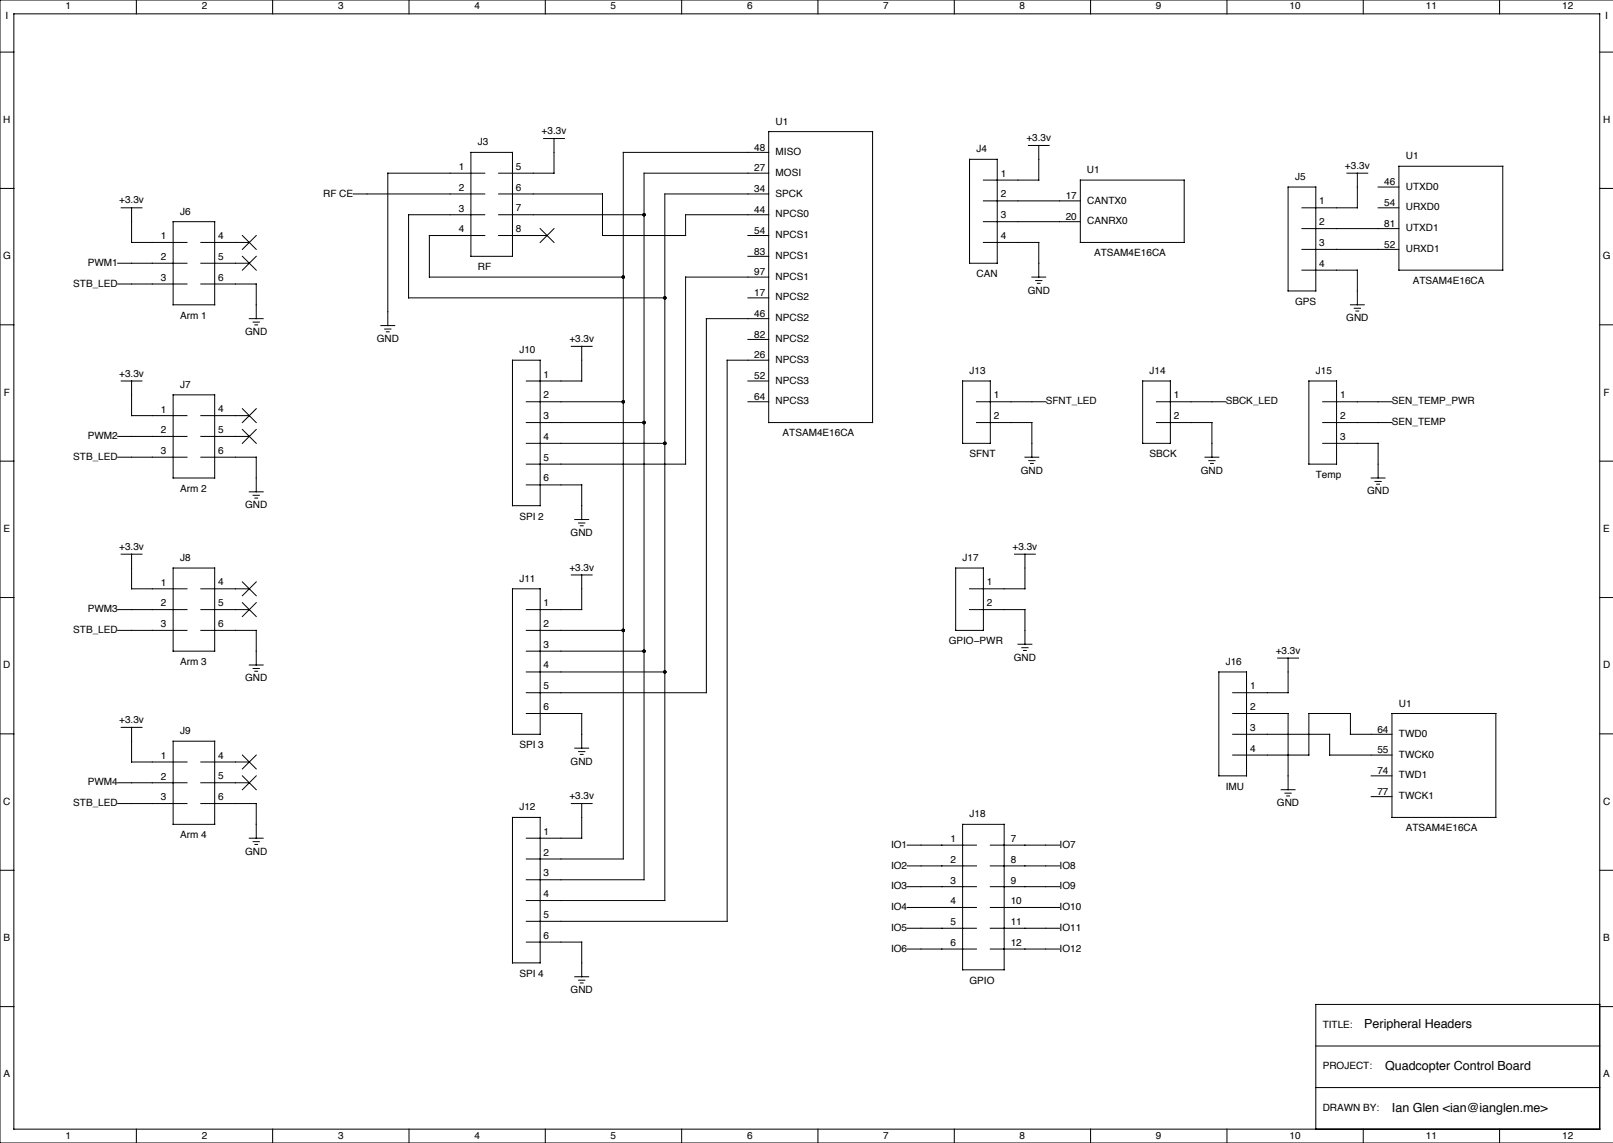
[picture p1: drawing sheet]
<svg xmlns="http://www.w3.org/2000/svg" width="592mm" height="419mm" viewBox="0 0 592 419" stroke-linecap="round" stroke-linejoin="round" font-family="sans-serif">
<g fill="none" stroke="#000" stroke-width=".37">
<path d="M0 19.1h5.1M5.1 5.1h581.6v408.9h-581.6zM50 0v5.1M100 0v5.1M150 0v5.1M200 0v5.1M250 0v5.1M300 0v5.1M350 0v5.1M400 0v5.1M450 0v5.1M500 0v5.1"/>
<path d="M550 0v5.1M586.7 19.1h5M591.7 0h-591.7v419.1h591.7M172.7 55.9h15.3v38.1h-15.3zM199.4 50.8h7.6M203.2 50.8v12.7h-20.3M281.9 48.3h38.1v106.6h-38.1zM281.9 55.9h-53.3v259.1h-35.6M355.6 58.4h10.2v38.1h-10.2zM377.2 53.3h7.6M381 53.3v12.7h-20.3M0 69.1h5.1"/>
<path d="M44.4 76.2h7.7M48.3 76.2v12.7h20.3M129.5 71.1h48.3M177.8 78.7h-27.9v30.5h93.9M177.8 63.5h-35.6v55.9M182.9 71.1h38.1v15.3h30.5v-7.7h30.4M182.9 78.7h53.3M281.9 71.1h-38.1v259.1h-50.8M281.9 63.5h-45.7v259.1h-43.2M360.7 73.7h35.5M396.2 66h38.1v22.9h-38.1zM472.4 68.6h10.2v38.1h-10.2z"/>
<path d="M494 63.5h7.6M497.8 63.5v12.7h-20.3M505.5 76.2h7.6M505.5 68.6h7.6M513.1 61h38.1v38.1h-38.1zM586.7 69.1h5M43.2 96.5h25.4M63.5 81.3h15.2v30.5h-15.2zM73.7 96.5h17.7M73.7 88.9h17.7M88.9 86.4l5.1 5M88.9 94l5.1 5.1"/>
<path d="M94 86.4l-5.1 5M94 94l-5.1 5.1M177.8 86.4h-20.3v15.2h71.1M182.9 86.4h17.8M198.1 83.8l5.1 5.1M203.2 83.8l-5.1 5.1M274.3 94h7.6M274.3 86.4h7.6M360.7 88.9h20.3v12.7M360.7 81.3h35.5M477.5 91.4h35.6M477.5 83.8h35.6"/>
<path d="M477.5 99.1h20.3v12.7M0 119.1h5.1M43.2 104.1h25.4M73.7 104.1h20.3v12.7M91.4 116.8h5.1M92.8 118.1h2.3M93.5 119.1h1M139.7 119.4h5.1M274.3 109.2h7.6M281.9 116.8h-22.8v137.2h-66.1M281.9 101.6h-30.4v68.6h-58.5M378.5 101.6h5"/>
<path d="M379.9 102.9h2.2M380.5 103.9h1M495.3 111.8h5.1M496.7 113h2.3M497.3 114h1M586.7 119.1h5M44.4 139.7h7.7M48.3 139.7v12.7h20.3M141.1 120.6h2.3M141.7 121.7h1M188 132.1h10.1v53.3h-10.1zM209.5 127h7.7"/>
<path d="M213.4 127v12.7h-20.4M274.3 139.7h7.6M274.3 124.5h7.6M281.9 132.1h-15.2v205.7h-73.7M353.1 139.7h10.1v22.9h-10.1zM419.1 139.7h10.2v22.9h-10.2zM480.1 139.7h10.1v30.5h-10.1zM63.5 144.8h15.2v30.5h-15.2zM73.7 152.4h17.7M88.9 149.9l5.1 5M88.9 157.5l5.1 5.1M94 149.9l-5.1 5"/>
<path d="M94 157.5l-5.1 5.1M193 147.3h35.6M193 154.9h43.2M274.3 147.3h7.6M358.1 147.3h25.4M358.1 154.9h20.4v12.7M424.2 147.3h25.4M424.2 154.9h20.3v12.7M485.1 147.3h25.4M485.1 154.9h25.4M0 169.1h5.1M43.2 160h25.4"/>
<path d="M43.2 167.6h25.4M73.7 167.6h20.3v12.7M73.7 160h17.7M193 162.6h50.8M193 177.8h20.4v12.7M375.9 167.6h5.1M377.3 168.9h2.3M378 169.9h1M442 167.6h5M443.4 168.9h2.2M444 169.9h1M485.1 162.6h20.4v12.7"/>
<path d="M502.9 175.3h5.1M504.3 176.5h2.3M505 177.5h1M586.7 169.1h5M91.4 180.3h5.1M92.8 181.6h2.3M93.5 182.6h1M210.8 190.5h5.1M212.2 191.8h2.3M212.9 192.8h1M0 219.1h5.1M44.4 203.2h7.7"/>
<path d="M48.3 203.2v12.7h20.3M63.5 208.3h15.2v30.5h-15.2zM73.7 215.9h17.7M88.9 213.4l5.1 5M94 213.4l-5.1 5M188 215.9h10.1v53.3h-10.1zM209.5 210.8h7.7M213.4 210.8v12.7h-20.4M350.5 208.3h10.2v22.8h-10.2zM372.1 203.2h7.6M375.9 203.2v12.7h-20.3M586.7 219.1h5"/>
<path d="M43.2 223.5h25.4M43.2 231.1h25.4M73.7 231.1h20.3v12.7M73.7 223.5h17.7M88.9 221l5.1 5.1M94 221l-5.1 5.1M193 231.1h35.6M193 238.8h43.2M355.6 223.5h20.3v12.7M373.4 236.2h5.1M374.8 237.5h2.3M375.4 238.5h1"/>
<path d="M91.4 243.8h5.1M92.8 245.1h2.3M93.5 246.1h1M193 246.4h50.8M447 246.4h10.2v38.1h-10.2zM468.6 241.3h7.6M472.4 241.3v12.7h-20.3M0 269.1h5.1M44.4 266.7h7.7M48.3 266.7v12.7h20.3M63.5 271.8h15.2v30.5h-15.2zM73.7 279.4h17.7"/>
<path d="M88.9 276.9l5.1 5M94 276.9l-5.1 5M193 261.6h20.4v12.7M210.8 274.3h5.1M212.2 275.6h2.3M212.9 276.6h1M452.1 261.6h20.3v28M452.1 269.2h35.6v7.7h22.8M510.5 269.2h-15.2v-7.6h-15.2v15.3h-28M510.5 261.6h38.1v38.1h-38.1zM586.7 269.1h5M43.2 287h25.4"/>
<path d="M43.2 294.6h25.4M73.7 294.6h20.3v12.7M73.7 287h17.7M88.9 284.5l5.1 5.1M94 284.5l-5.1 5.1M188 299.7h10.1v53.4h-10.1zM209.5 294.6h7.7M213.4 294.6v12.7h-20.4M469.9 289.6h5.1M471.3 290.8h2.3M471.9 291.8h1M502.9 284.5h7.6"/>
<path d="M502.9 292.1h7.6M0 319.1h5.1M91.4 307.3h5.1M92.8 308.6h2.3M93.5 309.6h1M332.7 309.9h25.4M332.7 317.5h25.4M353.1 302.3h15.2v53.3h-15.2zM363.2 309.9h25.4M363.2 317.5h25.4M586.7 319.1h5M332.7 325.1h25.4"/>
<path d="M332.7 332.7h25.4M363.2 325.1h25.4M363.2 332.7h25.4M193 345.4h20.4v12.7M210.8 358.1h5.1M212.2 359.4h2.3M332.7 348h25.4M332.7 340.4h25.4M363.2 348h25.4M363.2 340.4h25.4M0 369.1h5.1M212.9 360.4h1"/>
<path d="M586.7 368.3h-104.1v45.7M586.7 369.1h5M482.6 398.8h104.1M482.6 383.5h104.1M50 414v5.1M100 414v5.1M150 414v5.1M200 414v5.1M250 414v5.1M300 414v5.1M350 414v5.1M400 414v5.1"/>
<path d="M450 414v5.1M500 414v5.1M550 414v5.1"/>
</g>
<g fill="#000">
<circle cx="236.2" cy="78.7" r=".64"/>
<circle cx="228.6" cy="101.6" r=".64"/>
<circle cx="243.8" cy="109.2" r=".64"/>
<circle cx="228.6" cy="147.3" r=".64"/>
<circle cx="236.2" cy="154.9" r=".64"/>
<circle cx="243.8" cy="162.6" r=".64"/>
<circle cx="228.6" cy="231.1" r=".64"/>
<circle cx="236.2" cy="238.8" r=".64"/>
<circle cx="243.8" cy="246.4" r=".64"/>
</g>
<g font-size="4.6">
<text x="500.4" y="377.1">Peripheral Headers</text>
<text x="508" y="392.4">Quadcopter Control Board</text>
<text x="510.5" y="407.6">Ian Glen &lt;ian@ianglen.me&gt;</text>
</g>
<g font-size="3.7">
<text x="24" y="3.4">1</text>
<text x="74" y="3.5">2</text>
<text x="124" y="3.5">3</text>
<text x="174" y="3.5">4</text>
<text x="224" y="3.4">5</text>
<text x="274" y="3.5">6</text>
<text x="324" y="3.4">7</text>
<text x="374" y="3.5">8</text>
<text x="424" y="3.5">9</text>
<text x="473" y="3.5">10</text>
<text x="523" y="3.4">11</text>
<text x="573" y="3.5">12</text>
<text x="2" y="6.9">I</text>
<text x="588.8" y="6.9">I</text>
<text x="1.2" y="45">H</text>
<text x="284.5" y="45.7">U1</text>
<text x="588" y="45">H</text>
<text x="175.3" y="53.3">J3</text>
<text x="198.7" y="49.2">+3.3v</text>
<text x="376.5" y="51.7">+3.3v</text>
<text x="276.6" y="55.2">48</text>
<text x="284.5" y="56.8">MISO</text>
<text x="358.1" y="55.9">J4</text>
<text x="515.6" y="58.4">U1</text>
<text x="168.3" y="62.4">1</text>
<text x="189.2" y="62.2">5</text>
<text x="276.6" y="62.9">27</text>
<text x="284.5" y="64.5">MOSI</text>
<text x="367" y="64.8">1</text>
<text x="398.7" y="63.5">U1</text>
<text x="493.3" y="61.9">+3.3v</text>
<text x="168.3" y="70">2</text>
<text x="189.2" y="69.9">6</text>
<text x="276.6" y="70.5">34</text>
<text x="475" y="66">J5</text>
<text x="507.7" y="67.9">46</text>
<text x="515.6" y="69.5">UTXD0</text>
<text x="43.7" y="74.6">+3.3v</text>
<text x="118.5" y="72.1">RF CE</text>
<text x="168.3" y="77.6">3</text>
<text x="189.2" y="77.5">7</text>
<text x="284.5" y="72.1">SPCK</text>
<text x="367" y="72.4">2</text>
<text x="390.9" y="73">17</text>
<text x="398.8" y="74.6">CANTX0</text>
<text x="483.9" y="74.9">1</text>
<text x="507.7" y="75.6">54</text>
<text x="515.6" y="77.1">URXD0</text>
<text x="66" y="78.7">J6</text>
<text x="276.6" y="78.1">44</text>
<text x="284.5" y="79.7">NPCS0</text>
<text x="367" y="80">3</text>
<text x="390.9" y="80.6">20</text>
<text x="398.8" y="82.2">CANRX0</text>
<text x="483.9" y="82.6">2</text>
<text x="507.7" y="83.2">81</text>
<text x="59" y="87.8">1</text>
<text x="80" y="87.6">4</text>
<text x="168.3" y="85.2">4</text>
<text x="189.2" y="85.1">8</text>
<text x="276.6" y="85.7">54</text>
<text x="284.5" y="87.3">NPCS1</text>
<text x="367" y="87.6">4</text>
<text x="515.6" y="84.7">UTXD1</text>
<text x="1.1" y="95.1">G</text>
<text x="59" y="95.4">2</text>
<text x="80" y="95.2">5</text>
<text x="276.6" y="93.3">83</text>
<text x="284.5" y="94.9">NPCS1</text>
<text x="401.3" y="94">ATSAM4E16CA</text>
<text x="483.9" y="90.2">3</text>
<text x="507.7" y="90.8">52</text>
<text x="515.6" y="92.4">URXD1</text>
<text x="587.9" y="95.1">G</text>
<text x="32.2" y="97.4">PWM1</text>
<text x="175.3" y="99.1">RF</text>
<text x="276.6" y="101">97</text>
<text x="358.1" y="101.6">CAN</text>
<text x="483.9" y="97.8">4</text>
<text x="26.9" y="105.1">STB_LED</text>
<text x="59" y="103">3</text>
<text x="80" y="102.9">6</text>
<text x="284.5" y="102.6">NPCS1</text>
<text x="376.9" y="107.6">GND</text>
<text x="518.2" y="104.1">ATSAM4E16CA</text>
<text x="276.6" y="108.6">17</text>
<text x="284.5" y="110.2">NPCS2</text>
<text x="475" y="111.8">GPS</text>
<text x="66" y="116.8">Arm 1</text>
<text x="276.6" y="116.2">46</text>
<text x="284.5" y="117.8">NPCS2</text>
<text x="493.8" y="117.8">GND</text>
<text x="89.9" y="122.9">GND</text>
<text x="138.2" y="125.4">GND</text>
<text x="208.8" y="125.4">+3.3v</text>
<text x="276.6" y="123.8">82</text>
<text x="284.5" y="125.4">NPCS2</text>
<text x="190.5" y="129.5">J10</text>
<text x="276.6" y="131.4">26</text>
<text x="284.5" y="133">NPCS3</text>
<text x="355.6" y="137.2">J13</text>
<text x="421.6" y="137.2">J14</text>
<text x="482.6" y="137.2">J15</text>
<text x="43.7" y="138.1">+3.3v</text>
<text x="66" y="142.2">J7</text>
<text x="199.4" y="138.4">1</text>
<text x="276.6" y="139.1">52</text>
<text x="284.5" y="140.7">NPCS3</text>
<text x="1.4" y="145">F</text>
<text x="199.4" y="146.1">2</text>
<text x="276.6" y="146.7">64</text>
<text x="284.5" y="148.3">NPCS3</text>
<text x="364.5" y="146.1">1</text>
<text x="383.5" y="148.3">SFNT_LED</text>
<text x="430.5" y="146.1">1</text>
<text x="449.6" y="148.3">SBCK_LED</text>
<text x="491.5" y="146.1">1</text>
<text x="510.5" y="148.3">SEN_TEMP_PWR</text>
<text x="588.2" y="145">F</text>
<text x="59" y="151.3">1</text>
<text x="80" y="151.1">4</text>
<text x="199.4" y="153.7">3</text>
<text x="364.5" y="153.7">2</text>
<text x="430.5" y="153.7">2</text>
<text x="491.5" y="153.7">2</text>
<text x="510.5" y="155.9">SEN_TEMP</text>
<text x="32.2" y="160.9">PWM2</text>
<text x="59" y="158.9">2</text>
<text x="80" y="158.8">5</text>
<text x="199.4" y="161.3">4</text>
<text x="287" y="160">ATSAM4E16CA</text>
<text x="491.5" y="161.3">3</text>
<text x="59" y="166.5">3</text>
<text x="80" y="166.4">6</text>
<text x="355.6" y="167.6">SFNT</text>
<text x="421.6" y="167.6">SBCK</text>
<text x="26.9" y="168.6">STB_LED</text>
<text x="199.4" y="168.9">5</text>
<text x="374.4" y="173.7">GND</text>
<text x="440.4" y="173.7">GND</text>
<text x="199.4" y="176.5">6</text>
<text x="482.6" y="175.3">Temp</text>
<text x="66" y="180.3">Arm 2</text>
<text x="501.4" y="181.3">GND</text>
<text x="89.9" y="186.4">GND</text>
<text x="190.5" y="190.5">SPI 2</text>
<text x="1.3" y="195">E</text>
<text x="209.3" y="196.5">GND</text>
<text x="588.1" y="195">E</text>
<text x="43.7" y="201.6">+3.3v</text>
<text x="371.4" y="201.6">+3.3v</text>
<text x="66" y="205.7">J8</text>
<text x="208.8" y="209.2">+3.3v</text>
<text x="353.1" y="205.7">J17</text>
<text x="59" y="214.8">1</text>
<text x="80" y="214.6">4</text>
<text x="190.5" y="213.4">J11</text>
<text x="361.9" y="214.6">1</text>
<text x="32.2" y="224.4">PWM3</text>
<text x="59" y="222.4">2</text>
<text x="80" y="222.2">5</text>
<text x="199.4" y="222.2">1</text>
<text x="361.9" y="222.2">2</text>
<text x="26.9" y="232.1">STB_LED</text>
<text x="59" y="230">3</text>
<text x="80" y="229.9">6</text>
<text x="199.4" y="229.9">2</text>
<text x="199.4" y="237.5">3</text>
<text x="348" y="236.2">GPIO−PWR</text>
<text x="467.9" y="239.7">+3.3v</text>
<text x="1.2" y="245">D</text>
<text x="66" y="243.8">Arm 3</text>
<text x="199.4" y="245.1">4</text>
<text x="371.8" y="242.3">GND</text>
<text x="449.6" y="243.8">J16</text>
<text x="588" y="245">D</text>
<text x="89.9" y="249.9">GND</text>
<text x="199.4" y="252.7">5</text>
<text x="458.5" y="252.7">1</text>
<text x="199.4" y="260.4">6</text>
<text x="458.5" y="260.4">2</text>
<text x="513.1" y="259.1">U1</text>
<text x="43.7" y="265.1">+3.3v</text>
<text x="66" y="269.2">J9</text>
<text x="458.5" y="268">3</text>
<text x="505.2" y="268.6">64</text>
<text x="190.5" y="274.3">SPI 3</text>
<text x="458.5" y="275.6">4</text>
<text x="513.1" y="270.2">TWD0</text>
<text x="59" y="278.3">1</text>
<text x="80" y="278.1">4</text>
<text x="209.3" y="280.4">GND</text>
<text x="505.2" y="276.2">55</text>
<text x="513.1" y="277.8">TWCK0</text>
<text x="32.2" y="287.9">PWM4</text>
<text x="59" y="285.9">2</text>
<text x="80" y="285.8">5</text>
<text x="505.2" y="283.8">74</text>
<text x="513.1" y="285.4">TWD1</text>
<text x="59" y="293.5">3</text>
<text x="80" y="293.4">6</text>
<text x="208.8" y="293">+3.3v</text>
<text x="449.6" y="289.6">IMU</text>
<text x="505.2" y="291.5">77</text>
<text x="513.1" y="293.1">TWCK1</text>
<text x="1.2" y="295.1">C</text>
<text x="26.9" y="295.6">STB_LED</text>
<text x="190.5" y="297.2">J12</text>
<text x="355.6" y="299.7">J18</text>
<text x="468.4" y="295.6">GND</text>
<text x="588" y="295.1">C</text>
<text x="515.6" y="304.8">ATSAM4E16CA</text>
<text x="66" y="307.3">Arm 4</text>
<text x="199.4" y="306.1">1</text>
<text x="326.8" y="310.8">IO1</text>
<text x="348.6" y="308.7">1</text>
<text x="370.7" y="308.7">7</text>
<text x="388.6" y="310.8">IO7</text>
<text x="89.9" y="313.4">GND</text>
<text x="199.4" y="313.7">2</text>
<text x="348.6" y="316.4">2</text>
<text x="370.7" y="316.4">8</text>
<text x="199.4" y="321.3">3</text>
<text x="326.8" y="318.5">IO2</text>
<text x="348.6" y="324">3</text>
<text x="370.7" y="324">9</text>
<text x="388.6" y="318.5">IO8</text>
<text x="199.4" y="328.9">4</text>
<text x="326.8" y="326.1">IO3</text>
<text x="388.6" y="326.1">IO9</text>
<text x="326.8" y="333.7">IO4</text>
<text x="348.6" y="331.6">4</text>
<text x="370.7" y="331.6">10</text>
<text x="388.6" y="333.7">IO10</text>
<text x="199.4" y="336.5">5</text>
<text x="326.8" y="341.3">IO5</text>
<text x="348.6" y="339.2">5</text>
<text x="370.7" y="339.2">11</text>
<text x="388.6" y="341.3">IO11</text>
<text x="1.3" y="345">B</text>
<text x="199.4" y="344.2">6</text>
<text x="348.6" y="346.8">6</text>
<text x="370.7" y="346.8">12</text>
<text x="588.1" y="345">B</text>
<text x="326.8" y="348.9">IO6</text>
<text x="388.6" y="348.9">IO12</text>
<text x="190.5" y="358.1">SPI 4</text>
<text x="209.3" y="364.2">GND</text>
<text x="355.6" y="360.7">GPIO</text>
<text x="485.1" y="376.8">TITLE:</text>
<text x="1.3" y="395">A</text>
<text x="485.1" y="392.1">PROJECT:</text>
<text x="588.1" y="395">A</text>
<text x="485.1" y="407.3">DRAWN BY:</text>
<text x="24" y="417.5">1</text>
<text x="74" y="417.5">2</text>
<text x="124" y="417.5">3</text>
<text x="174" y="417.5">4</text>
<text x="224" y="417.5">5</text>
<text x="274" y="417.5">6</text>
<text x="324" y="417.5">7</text>
<text x="374" y="417.5">8</text>
<text x="424" y="417.5">9</text>
<text x="473" y="417.5">10</text>
<text x="523" y="417.5">11</text>
<text x="573" y="417.5">12</text>
</g>
</svg>
